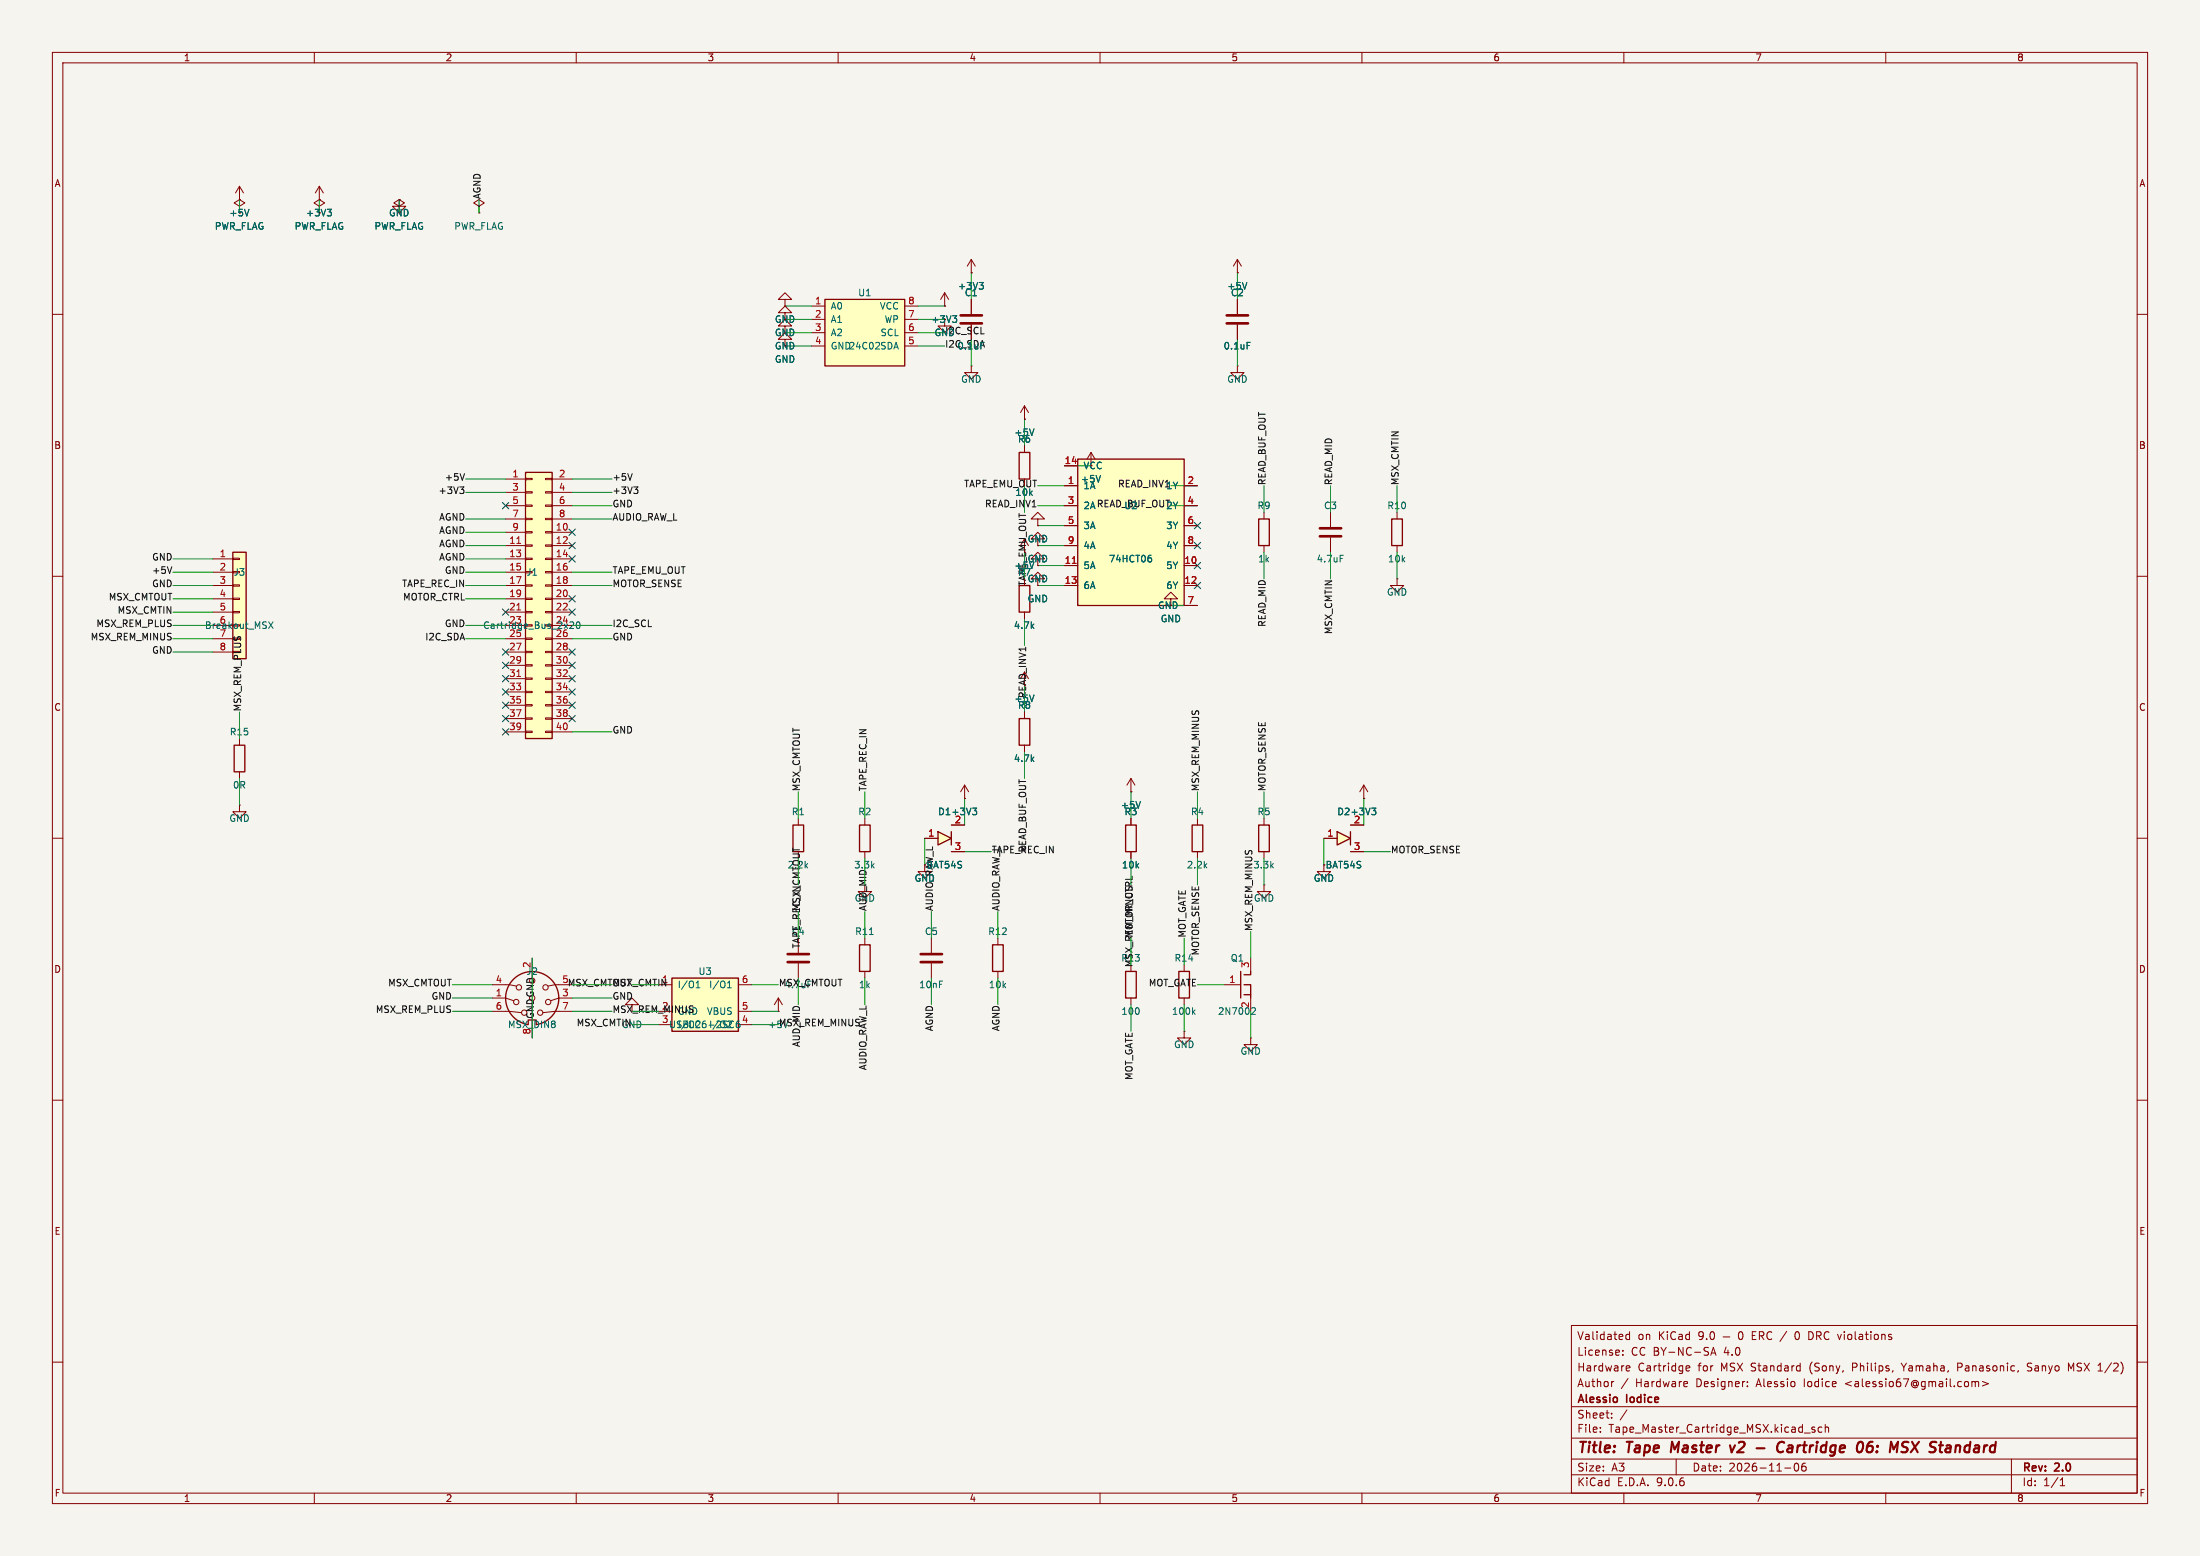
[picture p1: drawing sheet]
<svg xmlns="http://www.w3.org/2000/svg" width="420mm" height="297mm" viewBox="0 0 420 297" stroke-linecap="round" stroke-linejoin="round" font-family="sans-serif">
<path d="M0 0h420v297h-420z" fill="#f5f4ef" stroke="#f5f4ef" stroke-width=".19"/>
<g fill="none" stroke="#840000" stroke-width=".19">
<path d="M10 10h400v277h-400zM12 12h396v273h-396zM60 10v2M110 10v2M160 10v2M210 10v2M260 10v2M310 10v2M360 10v2M10 60h2M408 60h2M198.1 99.1h1.3l-1.3-1.3-1.3 1.3h1.3v1.2"/>
<path d="M10 110h2M198.1 100.3h.1M408 110h2M10 160h2M215.9 156.2v1.3M228.6 156.2v1.3M408 160h2M215.9 162.6v1.2M228.6 162.6v1.2M120.6 191.8h1.3l-1.3-1.3-1.2 1.3h1.2v1.2M10 210h2M408 210h2"/>
<path d="M300 253h108v32h-108zM309.8 258.5v.2M309.8 257.8v.1M311.1 254.8l-.4-.1-.3 .3 .1 .6h.6M311.1 254.2v1.5M326.6 258.7l.5-1.5 .5 1.5M326.7 258.3h.7M328.9 255.2h1.3M332 254.3l.2-.1a.8 .8 0 0 1 .6 .7 .8 .8 0 0 1-.6 .8l-.2-.2-.1-.4zM343 254.2a.94 .94 0 0 0 0 1.5M345.3 254.2l.6 .1M345.9 255.6l-.6 .1"/>
<path d="M10 260h2M300 278.5h108M300 274.5h108M300 268.5h108M305.5 273.2v.2M305.5 272.5v.1M307.7 270.5v.2M307.7 269.8v.1M308.1 263.7l-.3 .1M310.6 269.1l-1.3 1.9M310.7 260.7l.4 .1 .1 .2-.8 .2M310.8 263.1l-1.3 1.9"/>
<path d="M311.1 261.6l-.4 .1M320 278.5v3M321.9 261.5l.2 .2 .4-.1M321.9 260.9l.2-.2h.3l.2 .2v.1l-.7 .2M321.9 263.7l.3 .3-.8 .2M322.1 264.6l-.2 .1M333.6 264.5v.2M333.6 263.8v.1M342.7 279.4a.81 .81 0 0 0 .3 1.4l.2-.2 .2-.4-.2-.8M343.5 260.7l.2 .1M343.7 260.2v1.5M343.7 261.6l-.2 .1"/>
<path d="M344.2 279.4a1.17 1.17 0 0 0-.1 1.3h.6l.1-.6-.3-.2h-.4l-.2 .2M344.4 273.5h1.2M346.4 272.5l-.3-.1-.2 .2v.2l.5 .2v.3h-.5M347.8 272.5l-.4-.1-.3 .3 .1 .6h.6M348.4 272.5l.3-.1 .3 .1 .1 .9M348.4 271.9v1.5M362.9 260.2l.5 .8M373.7 261h.6M374.3 260.2h-.6v1.5M376.4 263.8l.5-.1 .2 .2M376.4 263.7v1M377.1 263.9l.2-.2 .4 .1v.9"/>
<path d="M377.1 263.9v.8M378.4 263.7l1.2 .4-1.2 .4M384 278.5v6.5M387 261.6l.6 .1M387.7 260.2h-.4l-.3 .3 .2 .3 .4 .2M395.9 260.2l-.5 1.1-.5-1.1v1.5M408 260h2M60 285v2M110 285v2M160 285v2M210 285v2M260 285v2"/>
<path d="M300 281.5h108M310 285v2M340.7 280.2h1.2M360 285v2M393.3 283.6h.9M393.3 282.5l.4-.4v1.5"/>
</g>
<path d="M319.2 275.2l-.2 2M330.3 275.9l.3 1.3 .6-1.3M335.3 276.4h1.6M340.6 275.4a.88 .88 0 0 0-1 0 .88 .88 0 0 0-.3 .9 .69 .69 0 0 0 .3 .8 .69 .69 0 0 0 .8-.1M342 275.9l-.6 .1M342 276.4h-.5a.4 .4 0 0 0-.3 .4 .4 .4 0 0 0 .2 .4h.5M357.5 275.2a.91 .91 0 0 0-1.1 .9l-.1 .7 .2 .3a.66 .66 0 0 0 1-.3v-.5l-.1-.2a.66 .66 0 0 0-1 .2M363.5 276.2l.5 .1a.51 .51 0 0 1 .1 .6 .51 .51 0 0 1-.4 .3h-.5M363.6 275.2l.7 .1M366.3 275.2l-1.5 2M373.4 275.9l-.2 1.3" fill="none" stroke="#840000" stroke-width=".4"/>
<path d="M214.9 157.5h2v5.1h-2zM227.6 157.5h2v5.1h-2z" fill="none" stroke="#840000" stroke-width=".25"/>
<path d="M205.7 87.6h20.4v28h-20.4z" fill="#ffffc2"/>
<path d="M205.7 87.6h20.4v28h-20.4zM194.6 137.2h2v5h-2zM164.1 157.5h2v5.1h-2zM240.3 157.5h2v5.1h-2zM100.8 195.6a5.1 5.1 0 0 1-3.5-7.8 5.1 5.1 0 0 1 8.6 0 5.1 5.1 0 0 1-3.5 7.8M189.5 180.3h2v5.1h-2zM225 185.4h2.1v5.1h-2.1z" fill="none" stroke="#840000" stroke-width=".25"/>
<g fill="none" stroke="#840000" stroke-width=".19">
<path d="M45.7 39.4l1-.7-1-.6-1 .6 1 .7v1.2M45.7 38.1h.1M45.7 35.6l-.7 1.2M45.7 35.6l.8 1.2M45.7 35.6v2.5M61 38.1h.1M61 39.4l1-.7-1-.6-1.1 .6 1.1 .7v1.2M61 35.6l-.8 1.2M61 35.6l.7 1.2M61 35.6v2.5M76.2 38.1v1.3h1.3l-1.3 1.2-1.3-1.2h1.3l1-.7-1-.6-1 .6 1 .7v1.2M76.2 38.1h.1"/>
<path d="M91.4 39.4l1.1-.7-1.1-.6-1 .6 1 .7v1.2M91.4 40.6h.1M203.2 88.9h2.5M203.2 92.7h2.5M203.2 96.5h2.5M226.1 92.7h2.5M226.1 96.5h2.5M198.1 106.7h1.3l-1.3-1.3-1.3 1.3h1.3v1.3M203.2 100.3h2.5M203.2 104.1h2.5M203.2 108h2.5M203.2 111.8h2.5"/>
<path d="M226.1 100.3h2.5M226.1 104.1h2.5M226.1 108h2.5M226.1 111.8h2.5M226.1 115.6h2.5M195.6 135.9v1.3M165.1 156.2v1.3M195.6 142.2v1.3M241.3 156.2v1.3M165.1 162.6v1.2M190.5 179.1v1.2M241.3 168.9v1.3h1.3l-1.3 1.3-1.3-1.3h1.3"/>
<path d="M241.3 168.9h.1M241.3 162.6v1.2M94 188h3.3l1.3 .2M94 193h3.3l2.3 .3M94 190.5h2.5l1.5 .5M101.6 182.9v2.5M101.6 191v7.1M109.2 188h-3.3l-1.3 .2M109.2 193h-3.3l-2.3 .3M109.2 190.5h-2.5l-1.5 .5M190.5 185.4v1.3M226.1 184.2v1.2"/>
<path d="M226.1 190.5v1.3M238.8 198.1v1.3h1.2l-1.2 1.3-1.3-1.3h1.3M238.8 198.1h.1"/>
<circle cx="98.6" cy="191.3" r=".51"/>
<circle cx="99.1" cy="188.5" r=".51"/>
<circle cx="100.1" cy="193.3" r=".51"/>
<circle cx="103.1" cy="193.3" r=".51"/>
<circle cx="104.1" cy="188.5" r=".51"/>
<circle cx="104.6" cy="191.3" r=".51"/>
</g>
<path d="M204.7 107.5h.7" fill="none" stroke="#a90000" stroke-width=".19"/>
<path d="M47.5 39.9l-.4 1.3M62.5 39.9h.8l-.5 .5M63 40.4l.3 .3v.3l-.3 .2M219.5 106h.2M219.6 106.5l.3 .2v.3l-.3 .3M227.8 193.1l.3 .5M228.1 192.8l-.4 .5" fill="none" stroke="#006464" stroke-width=".19"/>
<path d="M128.3 186.7h12.7v10.2h-12.7z" fill="#ffffc2"/>
<path d="M194.6 86.4h2v5h-2zM128.3 186.7h12.7v10.2h-12.7zM214.9 185.4h2v5.1h-2z" fill="none" stroke="#840000" stroke-width=".25"/>
<g fill="none" stroke="#840000" stroke-width=".19">
<path d="M149.9 57.2h1.2l-1.2-1.3-1.3 1.3h1.3v1.2M149.9 58.4h.1M149.9 59.7h1.2l-1.2-1.3-1.3 1.3h1.3v1.3M180.3 58.4h.1M180.3 55.9l-.7 1.3M180.3 55.9l.8 1.3M180.3 55.9v2.5M185.4 52.1h.1M185.4 49.5v2.6M185.4 57.2v2.7M185.4 49.5l-.7 1.3M185.4 49.5l.8 1.3"/>
<path d="M149.9 62.2h1.2l-1.2-1.2-1.3 1.2h1.3v1.3M149.9 64.8h1.2l-1.2-1.3-1.3 1.3h1.3v1.2M185.4 62v2.8M195.6 77.5l-.8 1.2M195.6 77.5l.7 1.2M195.6 77.5v2.5M195.6 80h.1M195.6 85.1v1.3M198.1 102.9h1.3l-1.3-1.3-1.3 1.3h1.3v1.2M125.7 188h2.6M125.7 195.6h2.6M141 188h2.5"/>
<path d="M141 195.6h2.5M141 193h2.5M215.9 184.2v1.2M215.9 190.5v1.3"/>
</g>
<path d="M186.9 53.9h.8l-.4 .5M187.5 54.4l.2 .2v.3l-.2 .3M181.9 60.3h.7l-.4 .5M182.4 60.8l.2 .2v.3l-.2 .2M197.4 81.9l-.4 1.2M197.4 107.3l-.4 1.2M132.9 188.5h.7M132.9 187.6l.4-.3v1.2M138.9 188.5h.7M138.9 187.6l.3-.3v1.2M141 195.4h-.2l-.3 .2M141.2 194.9l-.4 .1a.86 .86 0 0 0 0 1.2l.4-.1 .1-.2" fill="none" stroke="#006464" stroke-width=".19"/>
<path d="M183.4 60.2h4.1M183.4 61.7h4.1" fill="none" stroke="#840000" stroke-width=".51"/>
<path d="M44.4 105.4h2.6v20.3h-2.6z" fill="#ffffc2"/>
<path d="M44.4 105.4h2.6v20.3h-2.6zM194.6 111.8h2v5h-2z" fill="none" stroke="#840000" stroke-width=".25"/>
<g fill="none" stroke="#840000" stroke-width=".19">
<path d="M180.3 61v1.2h1.3l-1.3 1.3-1.2-1.3h1.2M185.4 69.9v1.2h1.3l-1.3 1.3-1.3-1.3h1.3M185.4 69.9h.1M40.6 106.7h3.8M40.6 109.2h3.8M40.6 111.8h3.8M40.6 114.3h3.8M40.6 116.8h3.8M40.6 119.4h3.8M44.4 106.6h1.3v.2h-1.3zM44.4 111.6h1.3v.3h-1.3zM44.4 114.2h1.3v.2h-1.3z"/>
<path d="M44.4 116.7h1.3v.3h-1.3zM195.6 116.8v1.3M223.5 114.3h1.3l-1.3-1.3-1.3 1.3h1.3v1.3M40.6 121.9h3.8M40.6 124.5h3.8"/>
</g>
<path d="M51.3 118.7l.8 1.3M52.1 118.7l-.8 1.3M197.4 132.7l-.4 1.2" fill="none" stroke="#006464" stroke-width=".19"/>
<path d="M100.3 90.2h5.1v50.8h-5.1z" fill="#ffffc2"/>
<path d="M100.3 90.2h5.1v50.8h-5.1z" fill="none" stroke="#840000" stroke-width=".25"/>
<g fill="none" stroke="#840000" stroke-width=".19">
<path d="M96.5 91.4h3.8M96.5 94h3.8M96.5 96.5h3.8M96.5 99.1h3.8M100.3 91.3h1.3v.3h-1.3zM100.3 93.9h1.3v.2h-1.3zM100.3 96.4h1.3v.2h-1.3zM100.3 98.9h1.3v.3h-1.3zM104.1 91.3h1.3v.3h-1.3zM104.1 93.9h1.3v.2h-1.3zM104.1 96.4h1.3v.2h-1.3zM104.1 98.9h1.3v.3h-1.3z"/>
<path d="M105.4 91.4h3.8M105.4 94h3.8M105.4 96.5h3.8M105.4 99.1h3.8M96.5 101.6h3.8M96.5 104.1h3.8M96.5 106.7h3.8M96.5 109.2h3.8M96.5 111.8h3.8M96.5 114.3h3.8M96.5 116.8h3.8M96.5 119.4h3.8"/>
<path d="M100.3 101.5h1.3v.2h-1.3zM100.3 104h1.3v.3h-1.3zM100.3 106.6h1.3v.2h-1.3zM100.3 111.6h1.3v.3h-1.3zM100.3 114.2h1.3v.2h-1.3zM100.3 116.7h1.3v.3h-1.3zM104.1 101.5h1.3v.2h-1.3zM104.1 104h1.3v.3h-1.3zM104.1 106.6h1.3v.2h-1.3zM104.1 109.1h1.3v.2h-1.3zM104.1 111.6h1.3v.3h-1.3zM104.1 114.2h1.3v.2h-1.3z"/>
<path d="M104.1 116.7h1.3v.3h-1.3zM105.4 101.6h3.8M105.4 104.1h3.8M105.4 106.7h3.8M105.4 109.2h3.8M105.4 111.8h3.8M105.4 114.3h3.8M105.4 116.8h3.8M105.4 119.4h3.8M198.1 110.5h1.3l-1.3-1.3-1.3 1.3h1.3v1.3M96.5 121.9h3.8M96.5 124.5h3.8"/>
<path d="M96.5 127h3.8M96.5 129.5h3.8M96.5 132.1h3.8M96.5 134.6h3.8M96.5 137.2h3.8M96.5 139.7h3.8M100.3 121.8h1.3v.2h-1.3zM100.3 124.3h1.3v.3h-1.3zM100.3 126.9h1.3v.2h-1.3zM100.3 129.4h1.3v.3h-1.3zM100.3 132h1.3v.2h-1.3zM100.3 134.5h1.3v.2h-1.3z"/>
<path d="M100.3 137h1.3v.3h-1.3zM100.3 139.6h1.3v.2h-1.3zM104.1 121.8h1.3v.2h-1.3zM104.1 124.3h1.3v.3h-1.3zM104.1 126.9h1.3v.2h-1.3zM104.1 129.4h1.3v.3h-1.3zM104.1 132h1.3v.2h-1.3zM104.1 134.5h1.3v.2h-1.3zM104.1 137h1.3v.3h-1.3zM104.1 139.6h1.3v.2h-1.3zM105.4 121.9h3.8M105.4 124.5h3.8"/>
<path d="M105.4 127h3.8M105.4 129.5h3.8M105.4 132.1h3.8M105.4 134.6h3.8M105.4 137.2h3.8M105.4 139.7h3.8"/>
</g>
<path d="M98.7 103.7h.7M98.7 116.4h.7M98.7 129.1h.7" fill="none" stroke="#a90000" stroke-width=".19"/>
<path d="M108.8 118.8l.5-.1 .2 .4-.8 .9h.8M110.2 118.8l.1-.1a.68 .68 0 0 1 .4 .6 .68 .68 0 0 1-.4 .7 .84 .84 0 0 1-.1-1.2z" fill="none" stroke="#006464" stroke-width=".19"/>
<path d="M157.5 57.2h15.2v12.7h-15.2z" fill="#ffffc2"/>
<path d="M157.5 57.2h15.2v12.7h-15.2z" fill="none" stroke="#840000" stroke-width=".25"/>
<path d="M154.9 58.4h2.6M172.7 58.4h2.6M154.9 61h2.6M154.9 63.5h2.6M154.9 66h2.6M172.7 61h2.6M172.7 63.5h2.6M172.7 66h2.6" fill="none" stroke="#840000" stroke-width=".19"/>
<path d="M179.1 158.8l2.5 1.2-2.5 1.3z" fill="#ffffc2"/>
<path d="M240.3 99.1h2v5h-2zM265.7 99.1h2v5h-2zM44.7 142.2h2v5.1h-2zM151.4 157.5h2v5.1h-2zM179.1 158.8l2.5 1.2-2.5 1.3zM181.6 158.8v2.5M164.1 180.3h2v5.1h-2zM236.9 185.4v5.1M237.5 188h1.3v1.9M237.5 189.9h1.3v.6M238.8 185.4v.7h-1.3" fill="none" stroke="#840000" stroke-width=".25"/>
<g fill="none" stroke="#840000" stroke-width=".19">
<path d="M236.2 52.1h.1M236.2 49.5l-.7 1.3M236.2 49.5l.8 1.3M236.2 49.5v2.6M236.2 69.9v1.2h1.3l-1.3 1.3-1.3-1.3h1.3M236.2 69.9h.1M241.3 97.8v1.3M254 97.8v2.8M266.7 97.8v1.3M241.3 104.1v1.3M254 102.6v2.8M266.7 110.5v1.3h1.3l-1.3 1.2-1.3-1.2h1.3"/>
<path d="M266.7 110.5h.1M266.7 104.1v1.3M45.7 153.7v1.2h1.3l-1.3 1.3-1.3-1.3h1.3M45.7 153.7h.1M45.7 141v1.2M45.7 147.3v1.3M152.4 156.2v1.3M181.6 157.5h2.5M184.1 152.4h.1M184.1 149.9l-.7 1.2M184.1 149.9l.8 1.2M184.1 149.9v2.5"/>
<path d="M152.4 179.1v2.8M165.1 179.1v1.2M176.5 165.1v1.3h1.3l-1.3 1.2-1.2-1.2h1.2M176.5 160h2.6M177.8 179.1v2.8M181.6 162.6h2.5M148.6 193h.1M148.6 190.5l-.8 1.3M148.6 190.5l.8 1.3M148.6 190.5v2.5M152.4 183.9v2.8M165.1 185.4v1.3"/>
<path d="M177.8 183.9v2.8M233.7 188h3.2M238.8 182.9v2.5M238.8 190.5v2.5"/>
</g>
<path d="M238 53.9l-.4 1.3M255.8 106h.6M185.7 154.2h.7l-.4 .5M186.2 154.7l.2 .3v.3l-.2 .2M166 178.4h.7M239.1 192.3l.4 .1 .2 .3-.8 .9h.8" fill="none" stroke="#006464" stroke-width=".19"/>
<path d="M252 100.8h4M252 102.4h4M150.4 182.1h4M150.4 183.6h4M175.8 182.1h4M175.8 183.6h4" fill="none" stroke="#840000" stroke-width=".51"/>
<path d="M255.3 158.8l2.5 1.2-2.5 1.3z" fill="#ffffc2"/>
<path d="M255.3 158.8l2.5 1.2-2.5 1.3zM257.8 158.8v2.5" fill="none" stroke="#840000" stroke-width=".25"/>
<g fill="none" stroke="#840000" stroke-width=".19">
<path d="M45.7 38.1h.1M61 38.1h.1M76.2 38.1h.1M149.9 58.4h.1M180.3 58.4h.1M185.4 52.1h.1M185.4 57.2v2.7M236.2 52.1h.1M236.2 57.2v2.7M185.4 62v2.8M236.2 62v2.8M195.6 80h.1"/>
<path d="M195.6 85.1v1.3M203.2 88.9h2.5M203.2 92.7h2.5M203.2 96.5h2.5M208.3 86.4l-.8 1.2M208.3 86.4l.7 1.2M208.3 86.4v2.5M226.1 92.7h2.5M226.1 96.5h2.5M195.6 116.8v1.3M198.1 100.3h.1M203.2 100.3h2.5"/>
<path d="M203.2 104.1h2.5M203.2 108h2.5M203.2 111.8h2.5M226.1 100.3h2.5M226.1 104.1h2.5M226.1 108h2.5M226.1 111.8h2.5M226.1 115.6h2.5M195.6 135.9v1.3M181.6 157.5h2.5M184.1 152.4h.1M195.6 142.2v1.3"/>
<path d="M215.9 151.1h.1M215.9 148.6l-.8 1.3M215.9 148.6l.8 1.3M215.9 148.6v2.5M215.9 156.2v1.3M257.8 157.5h2.5M260.3 152.4h.1M260.3 149.9l-.7 1.2M260.3 149.9l.8 1.2M260.3 149.9v2.5M176.5 160h2.6M181.6 162.6h2.5"/>
<path d="M215.9 162.6v1.2M252.7 165.1v1.3h1.3l-1.3 1.2-1.2-1.2h1.2M252.7 160h2.6M257.8 162.6h2.5M226.1 196.9v1.2h1.2l-1.2 1.3-1.3-1.3h1.3M226.1 196.9h.1"/>
</g>
<path d="M234.2 60.2h4.1M234.2 61.7h4.1" fill="none" stroke="#840000" stroke-width=".51"/>
<g fill="none" stroke="#006464" stroke-width=".19">
<path d="M47.5 39.9l-.4 1.3M62.5 39.9h.8l-.5 .5M63 40.4l.3 .3v.3l-.3 .2M186.9 53.9h.8l-.4 .5M187.5 54.4l.2 .2v.3l-.2 .3M238 53.9l-.4 1.3M181.9 60.3h.7l-.4 .5M182.4 60.8l.2 .2v.3l-.2 .2M238.1 65.3h.6M197.4 81.9l-.4 1.2M210.1 90.7l-.4 1.3M197.4 107.3l-.4 1.2"/>
<path d="M219.5 106h.2M219.6 106.5l.3 .2v.3l-.3 .3M197.4 132.7l-.4 1.2M185.7 154.2h.7l-.4 .5M186.2 154.7l.2 .3v.3l-.2 .2M217.7 153l-.4 1.2M261.9 154.2h.7l-.4 .5M262.4 154.7l.2 .3v.3l-.2 .2"/>
</g>
<path d="M87.8 92.9h.8l-.5 .5M88.3 93.4l.3 .3v.3l-.3 .2M88.7 90.4l-.4 1.3M120.7 90.4l-.4 1.3M121 92.9h.8l-.4 .5M121.5 93.4l.3 .3v.3l-.3 .2M32.8 108.2l-.4 1.3M216.3 179.8v.9M214.9 180.9l1.2 .9M216.1 180.9l-1.2 .9" fill="none" stroke="#0f0f0f" stroke-width=".19"/>
<g fill="none" stroke="#009600" stroke-width=".19">
<path d="M45.7 38.1v2.5M61 38.1v2.5M76.2 38.1v2.5M91.4 38.1v2.5M149.9 58.4h5M175.3 58.4h5M185.4 52.1v5.1M236.2 52.1v5.1M149.9 66h5M149.9 63.5h5M149.9 61h5M175.3 66h5"/>
<path d="M175.3 63.5h5M175.3 61h5M185.4 64.8v5.1M236.2 64.8v5.1M88.9 91.4h7.6M88.9 94h7.6M88.9 99.1h7.6M109.2 96.5h7.6M109.2 91.4h7.6M109.2 94h7.6M109.2 99.1h7.6M195.6 80v5.1"/>
<path d="M195.6 92.7v5.1M198.1 96.5h5.1M198.1 92.7h5.1M203.2 88.9h5.1M223.5 96.5h5.1M223.5 92.7h5.1M241.3 92.7v5.1M254 92.7v5.1M266.7 92.7v5.1M33 119.4h7.6M33 114.3h7.6M33 111.8h7.6"/>
<path d="M33 106.7h7.6M33 109.2h7.6M33 116.8h7.6M88.9 119.4h7.6M88.9 104.1h7.6M88.9 114.3h7.6M88.9 111.8h7.6M88.9 106.7h7.6M88.9 109.2h7.6M88.9 101.6h7.6M109.2 119.4h7.6M109.2 111.8h7.6"/>
<path d="M109.2 109.2h7.6M195.6 105.4v5.1M195.6 118.1v5.1M198.1 100.3h5.1M198.1 104.1h5.1M198.1 111.8h5.1M198.1 108h5.1M223.5 115.6h5.1M241.3 105.4v5.1M254 105.4v5.1M266.7 105.4v5.1M33 121.9h7.6"/>
<path d="M33 124.5h7.6M45.7 135.9v5.1M88.9 121.9h7.6M109.2 121.9h7.6M109.2 139.7h7.6M195.6 130.8v5.1M45.7 148.6v5.1M152.4 151.1v5.1M165.1 151.1v5.1M184.1 152.4v5.1M195.6 143.5v5.1M215.9 151.1v5.1"/>
<path d="M228.6 151.1v5.1M241.3 151.1v5.1M260.3 152.4v5.1M152.4 163.8v5.1M152.4 174v5.1M165.1 163.8v5.1M165.1 174v5.1M176.5 160v5.1M177.8 174v5.1M184.1 162.6h5.1M190.5 174v5.1M215.9 163.8v5.1"/>
<path d="M215.9 179.1v5.1M226.1 179.1v5.1M228.6 163.8v5.1M238.8 177.8v5.1M241.3 163.8v5.1M252.7 160v5.1M260.3 162.6h5.1M86.4 190.5h7.6M86.4 188h7.6M86.4 193h7.6M101.6 182.9v15.2M109.2 190.5h7.6"/>
<path d="M109.2 188h7.6M109.2 193h7.6M120.6 188h5.1M120.6 193h5.1M120.6 195.6h5.1M143.5 188h5.1M143.5 193h5.1M143.5 195.6h5.1M152.4 186.7v5.1M165.1 186.7v5.1M177.8 186.7v5.1M190.5 186.7v5.1"/>
<path d="M215.9 191.8v5.1M226.1 191.8v5.1M228.6 188h5.1M238.8 193v5.1"/>
</g>
<g fill="none" stroke="#000084" stroke-width=".19">
<path d="M95.9 95.9l1.2 1.2M97.1 95.9l-1.2 1.2M228 99.7l1.2 1.2M229.2 99.7l-1.2 1.2M95.9 116.2l1.2 1.2M97.1 116.2l-1.2 1.2M108.6 116.2l1.2 1.2M108.6 113.7l1.2 1.2M108.6 101l1.2 1.2M108.6 106.1l1.2 1.2M108.6 103.5l1.2 1.2M109.8 103.5l-1.2 1.2"/>
<path d="M109.8 116.2l-1.2 1.2M109.8 113.7l-1.2 1.2M109.8 101l-1.2 1.2M109.8 106.1l-1.2 1.2M228 103.5l1.2 1.2M228 107.3l1.2 1.3M228 111.2l1.2 1.2M229.2 103.5l-1.2 1.2M229.2 107.3l-1.2 1.3M229.2 111.2l-1.2 1.2M95.9 123.9l1.2 1.2M95.9 131.5l1.2 1.2"/>
<path d="M95.9 139.1l1.2 1.2M95.9 128.9l1.2 1.2M95.9 136.6l1.2 1.2M95.9 134l1.2 1.2M95.9 126.4l1.2 1.2M97.1 123.9l-1.2 1.2M97.1 139.1l-1.2 1.2M97.1 131.5l-1.2 1.2M97.1 136.6l-1.2 1.2M97.1 128.9l-1.2 1.2M97.1 126.4l-1.2 1.2M97.1 134l-1.2 1.2"/>
<path d="M108.6 128.9l1.2 1.2M108.6 136.6l1.2 1.2M108.6 126.4l1.2 1.2M108.6 123.9l1.2 1.2M108.6 134l1.2 1.2M108.6 131.5l1.2 1.2M109.8 128.9l-1.2 1.2M109.8 126.4l-1.2 1.2M109.8 123.9l-1.2 1.2M109.8 136.6l-1.2 1.2M109.8 134l-1.2 1.2M109.8 131.5l-1.2 1.2"/>
</g>
<path d="M204.7 107.5h.7" fill="none" stroke="#a90000" stroke-width=".19"/>
<g font-size="2.8" fill="#840000">
<text x="301" y="277.9">Title:</text>
<text x="310.6" y="277.9">Tape</text>
<text x="319.8" y="277.9">Master</text>
<text x="332" y="277.9">v2</text>
<text x="342.5" y="277.9">Cartridge</text>
<text x="358.6" y="277.9">06:</text>
<text x="365.6" y="277.9">MSX</text>
<text x="374.1" y="277.9">Standard</text>
</g>
<g font-size="2.1" fill="#840000">
<text x="301" y="256">Validated</text>
<text x="312.6" y="256">on</text>
<text x="316.7" y="256">KiCad</text>
<text x="324.4" y="256">9.0</text>
<text x="335" y="256">ERC /</text>
<text x="343.5" y="256">0</text>
<text x="346.3" y="256">DRC violations</text>
<text x="301" y="262">Hardware</text>
<text x="301" y="259">License:</text>
<text x="311.4" y="259">CC BY-NC-SA</text>
<text x="312.6" y="262">Cartridge</text>
<text x="324.2" y="262">for</text>
<text x="328.7" y="262">MSX Standard</text>
<text x="329.2" y="259">4.0</text>
<text x="345.8" y="262">(Sony,</text>
<text x="354.1" y="262">Philips,</text>
<text x="363.8" y="262">Yamaha,</text>
<text x="374.5" y="262">Panasonic,</text>
<text x="388" y="262">Sanyo</text>
<text x="396" y="262">MSX 1/2)</text>
<text x="301" y="268.2">Alessio</text>
<text x="301" y="265">Author</text>
<text x="310.6" y="268.2">Iodice</text>
<text x="312.3" y="265">Hardware</text>
<text x="324" y="265">Designer:</text>
<text x="335.6" y="265">Alessio</text>
<text x="344.8" y="265">Iodice</text>
<text x="352.8" y="265">&lt;alessio67@gmail.com&gt;</text>
<text x="301" y="273.7">File:</text>
<text x="301" y="271">Sheet:</text>
<text x="307.1" y="273.7">Tape_Master_Cartridge_MSX.kicad_sch</text>
<text x="301" y="281.1">Size:</text>
<text x="307.6" y="281.1">A3</text>
<text x="323" y="281.1">Date:</text>
<text x="330" y="281.1">2026-11-06</text>
<text x="386" y="281.3">Rev:</text>
<text x="392.4" y="281.3">2.0</text>
<text x="301" y="283.9">KiCad</text>
<text x="308.7" y="283.9">E.D.A.</text>
<text x="316.3" y="283.9">9.0.6</text>
<text x="386" y="283.9">Id:</text>
<text x="390.1" y="283.9">1/1</text>
</g>
<g font-size="1.8" fill="#840000">
<text x="35" y="11.9">1</text>
<text x="85" y="11.9">2</text>
<text x="135" y="11.9">3</text>
<text x="185" y="11.9">4</text>
<text x="235" y="11.9">5</text>
<text x="285" y="11.9">6</text>
<text x="335" y="11.9">7</text>
<text x="385" y="11.9">8</text>
<text x="10.3" y="35.9">A</text>
<text x="408.3" y="35.9">A</text>
<text x="58.3" y="41.5">+3V3</text>
<text x="147.8" y="61.8">GND</text>
<text x="177.7" y="61.8">+3V3</text>
<text x="147.8" y="66.9">GND</text>
<text x="10.3" y="85.9">B</text>
<text x="206.8" y="89.8">VCC</text>
<text x="408.2" y="85.9">B</text>
<text x="183.9" y="93.2">TAPE_EMU_OUT</text>
<text x="196.1" y="103.7">GND</text>
<text x="196.1" y="107.5">GND</text>
<text x="196.1" y="111.4">GND</text>
<text x="196.1" y="112" transform="rotate(-90 196.1 112)">TAPE_EMU_OUT</text>
<text x="221" y="116.4">GND</text>
<text x="10.3" y="135.9">C</text>
<text x="196.1" y="133.4" transform="rotate(-90 196.1 133.4)">READ_INV1</text>
<text x="408.2" y="135.9">C</text>
<text x="176.8" y="166">BAT54S</text>
<text x="253" y="166">BAT54S</text>
<text x="10.3" y="185.9">D</text>
<text x="408.2" y="185.9">D</text>
<text x="10.3" y="235.9">E</text>
<text x="408.3" y="235.9">E</text>
<text x="10.3" y="285.9">F</text>
<text x="35" y="286.9">1</text>
<text x="85" y="286.9">2</text>
<text x="135" y="286.9">3</text>
<text x="185" y="286.9">4</text>
<text x="235" y="286.9">5</text>
<text x="285" y="286.9">6</text>
<text x="335" y="286.9">7</text>
<text x="385" y="286.9">8</text>
<text x="408.3" y="285.9">F</text>
</g>
<g font-size="1.8" fill="#006464">
<text x="43.7" y="41.5">+5V</text>
<text x="74.2" y="41.5">GND</text>
<text x="40.9" y="44">PWR_FLAG</text>
<text x="56.1" y="44">PWR_FLAG</text>
<text x="71.4" y="44">PWR_FLAG</text>
<text x="86.6" y="44">PWR_FLAG</text>
<text x="158.5" y="59.3">A0</text>
<text x="163.7" y="56.7">U1</text>
<text x="167.9" y="59.3">VCC</text>
<text x="182.8" y="55.5">+3V3</text>
<text x="184.1" y="56.7">C1</text>
<text x="234.2" y="55.5">+5V</text>
<text x="234.9" y="56.7">C2</text>
<text x="147.8" y="64.4">GND</text>
<text x="158.5" y="61.8">A1</text>
<text x="158.5" y="64.4">A2</text>
<text x="168" y="64.4">SCL</text>
<text x="168.8" y="61.8">WP</text>
<text x="178.3" y="64.4">GND</text>
<text x="147.8" y="69.4">GND</text>
<text x="158.5" y="66.9">GND24C02 SDA</text>
<text x="180.3" y="66.6">I2C_SDA</text>
<text x="182.7" y="66.9">0.1uF</text>
<text x="233.5" y="66.9">0.1uF</text>
<text x="183.4" y="73.3">GND</text>
<text x="234.2" y="73.3">GND</text>
<text x="193.5" y="83.4">+5V</text>
<text x="194.2" y="84.7">R6</text>
<text x="193.8" y="94.8">10k</text>
<text x="206.2" y="92.3">+5V</text>
<text x="206.8" y="93.6">1A</text>
<text x="222.5" y="93.6">1Y</text>
<text x="206.8" y="101.2">3A</text>
<text x="206.8" y="97.4">2A</text>
<text x="214.5" y="97.4">U2</text>
<text x="222.5" y="97.4">2Y</text>
<text x="222.5" y="101.2">3Y</text>
<text x="240" y="97.4">R9</text>
<text x="252.7" y="97.4">C3</text>
<text x="264.8" y="97.4">R10</text>
<text x="206.8" y="105">4A</text>
<text x="211.6" y="107.5">74HCT06</text>
<text x="222.5" y="105">4Y</text>
<text x="240.1" y="107.5">1k</text>
<text x="251.3" y="107.5">4.7uF</text>
<text x="264.9" y="107.5">10k</text>
<text x="44.5" y="110.1">J3</text>
<text x="100.4" y="110.1">J1</text>
<text x="193.5" y="108.8">+5V</text>
<text x="194.2" y="110.1">R7</text>
<text x="206.8" y="108.8">5A</text>
<text x="206.8" y="112.6">6A</text>
<text x="222.5" y="108.8">5Y</text>
<text x="222.5" y="112.6">6Y</text>
<text x="264.7" y="113.9">GND</text>
<text x="41.8" y="119.1">6</text>
<text x="97.1" y="119.1">23</text>
<text x="106" y="119.1">24</text>
<text x="196.1" y="115.2">GND</text>
<text x="221.5" y="119">GND</text>
<text x="39" y="120.2">Breakout_MSX</text>
<text x="41.8" y="121.7">7</text>
<text x="92.1" y="120.2">Cartridge_Bus_2x20</text>
<text x="97.1" y="121.7">25</text>
<text x="106" y="121.7">26</text>
<text x="193.5" y="120.2">4.7k</text>
<text x="193.5" y="134.2">+5V</text>
<text x="194.2" y="135.5">R8</text>
<text x="43.8" y="140.6">R15</text>
<text x="193.5" y="145.6">4.7k</text>
<text x="44.4" y="150.7">0R</text>
<text x="151.1" y="155.8">R1</text>
<text x="163.8" y="155.8">R2</text>
<text x="179" y="155.8">D1+3V3</text>
<text x="213.9" y="154.5">+5V</text>
<text x="214.6" y="155.8">R3</text>
<text x="227.3" y="155.8">R4</text>
<text x="240" y="155.8">R5</text>
<text x="255.2" y="155.8">D2+3V3</text>
<text x="43.7" y="157.1">GND</text>
<text x="182.2" y="157.2">2</text>
<text x="258.4" y="157.2">2</text>
<text x="214.1" y="166">10k</text>
<text x="226.5" y="166">2.2k</text>
<text x="174.5" y="168.5">GND</text>
<text x="250.7" y="168.5">GND</text>
<text x="163.2" y="178.7">R11</text>
<text x="176.5" y="178.7">C5</text>
<text x="188.6" y="178.7">R12</text>
<text x="101.3" y="184.9" transform="rotate(-90 101.3 184.9)">2</text>
<text x="224.1" y="183.7">R14</text>
<text x="234.8" y="183.7">Q1</text>
<text x="129.3" y="188.8">I/O1</text>
<text x="133.2" y="186.3">U3</text>
<text x="135.3" y="188.8">I/O1</text>
<text x="163.9" y="188.8">1k</text>
<text x="175.4" y="188.8">10nF</text>
<text x="188.7" y="188.8">10k</text>
<text x="96.9" y="196.4">MSX_DIN8</text>
<text x="101.3" y="197.6" transform="rotate(-90 101.3 197.6)">8</text>
<text x="127.6" y="196.4">USBLC6-2SC6</text>
<text x="129.3" y="196.4">I/O2</text>
<text x="134.9" y="193.9">VBUS</text>
<text x="135.3" y="196.4">I/O2</text>
<text x="141.5" y="195.3">4</text>
<text x="146.6" y="196.4">+5V</text>
<text x="214" y="193.9">100</text>
<text x="223.6" y="193.9">100k</text>
<text x="232.4" y="193.9">2N7002</text>
<text x="238.5" y="192.5" transform="rotate(-90 238.5 192.5)">2</text>
<text x="224" y="200.3">GND</text>
<text x="236.7" y="201.5">GND</text>
</g>
<g font-size="1.8" fill="#0f0f0f">
<text x="92" y="38.1" transform="rotate(-90 92 38.1)">AGND</text>
<text x="180.3" y="64">I2C_SCL</text>
<text x="83.6" y="94.5">+3V3</text>
<text x="84.8" y="92">+5V</text>
<text x="116.8" y="92">+5V</text>
<text x="116.8" y="94.5">+3V3</text>
<text x="213.3" y="93.2">READ_INV11Y</text>
<text x="241.8" y="92.7" transform="rotate(-90 241.8 92.7)">READ_BUF_OUT</text>
<text x="254.5" y="92.7" transform="rotate(-90 254.5 92.7)">READ_MID</text>
<text x="267.2" y="92.7" transform="rotate(-90 267.2 92.7)">MSX_CMTIN</text>
<text x="83.7" y="99.6">AGND</text>
<text x="116.8" y="97">GND</text>
<text x="116.8" y="99.6">AUDIO_RAW_L</text>
<text x="187.9" y="97">READ_INV1</text>
<text x="206.8" y="97.4">2A READ_BUF_OUT</text>
<text x="28.9" y="107.2">GND</text>
<text x="83.7" y="104.7">AGND</text>
<text x="83.7" y="102.1">AGND</text>
<text x="83.7" y="107.2">AGND</text>
<text x="28.9" y="109.7">+5V</text>
<text x="28.9" y="112.3">GND</text>
<text x="76.7" y="112.3">TAPE_REC_IN</text>
<text x="84.8" y="109.7">GND</text>
<text x="116.8" y="109.7">TAPE_EMU_OUT</text>
<text x="116.8" y="112.3">MOTOR_SENSE</text>
<text x="18.3" y="119.9">MSX_REM_PLUS</text>
<text x="20.7" y="114.8">MSX_CMTOUT</text>
<text x="22.4" y="117.4">MSX_CMTIN</text>
<text x="76.8" y="114.8">MOTOR_CTRL</text>
<text x="84.8" y="119.9">GND</text>
<text x="116.8" y="119.9">I2C_SCL</text>
<text x="241.8" y="119.8" transform="rotate(-90 241.8 119.8)">READ_MID</text>
<text x="17.2" y="122.4">MSX_REM_MINUS</text>
<text x="28.9" y="125">GND</text>
<text x="81.1" y="122.4">I2C_SDA</text>
<text x="116.8" y="122.4">GND</text>
<text x="254.5" y="121.2" transform="rotate(-90 254.5 121.2)">MSX_CMTIN</text>
<text x="46.2" y="135.9" transform="rotate(-90 46.2 135.9)">MSX_REM_PLUS</text>
<text x="116.8" y="140.2">GND</text>
<text x="152.9" y="151.1" transform="rotate(-90 152.9 151.1)">MSX_CMTOUT</text>
<text x="165.6" y="151.1" transform="rotate(-90 165.6 151.1)">TAPE_REC_IN</text>
<text x="229.1" y="151.1" transform="rotate(-90 229.1 151.1)">MSX_REM_MINUS</text>
<text x="241.8" y="151.1" transform="rotate(-90 241.8 151.1)">MOTOR_SENSE</text>
<text x="150.3" y="166">2.2k</text>
<text x="163" y="166">3.3k</text>
<text x="189.2" y="163.1">TAPE_REC_IN</text>
<text x="196.1" y="162.8" transform="rotate(-90 196.1 162.8)">READ_BUF_OUT</text>
<text x="239.2" y="166">3.3k</text>
<text x="265.4" y="163.1">MOTOR_SENSE</text>
<text x="152.9" y="174" transform="rotate(-90 152.9 174)">MSX_CMTOUT</text>
<text x="163.1" y="172.3">GND</text>
<text x="165.6" y="174" transform="rotate(-90 165.6 174)">AUD_MID</text>
<text x="178.3" y="174" transform="rotate(-90 178.3 174)">AUDIO_RAW_L</text>
<text x="191" y="174" transform="rotate(-90 191 174)">AUDIO_RAW_L</text>
<text x="239.3" y="172.3">GND</text>
<text x="151.1" y="178.7">C4</text>
<text x="216.4" y="179.1" transform="rotate(-90 216.4 179.1)">MOTOR_CTRL</text>
<text x="226.6" y="179.1" transform="rotate(-90 226.6 179.1)">MOT_GATE</text>
<text x="239.3" y="177.8" transform="rotate(-90 239.3 177.8)">MSX_REM_MINUS</text>
<text x="152.9" y="181.1" transform="rotate(-90 152.9 181.1)">TAPE_REC_IN</text>
<text x="214" y="183.7">R13</text>
<text x="229.1" y="182.5" transform="rotate(-90 229.1 182.5)">MOTOR_SENSE</text>
<text x="74" y="188.5">MSX_CMTOUT</text>
<text x="82.3" y="191">GND</text>
<text x="100.4" y="186.3">J2</text>
<text x="107.2" y="187.7">5</text>
<text x="108.3" y="188.5">MSX_CMTOUT</text>
<text x="116.8" y="191">GND</text>
<text x="116.8" y="188.5">MSX_CMTIN</text>
<text x="126.3" y="187.7">1</text>
<text x="148.6" y="188.5">MSX_CMTOUT</text>
<text x="149.7" y="188.8">4.7uF</text>
<text x="219.2" y="188.5">MOT_GATE</text>
<text x="71.6" y="193.6">MSX_REM_PLUS</text>
<text x="102.1" y="194.6" transform="rotate(-90 102.1 194.6)">GNDGND</text>
<text x="110" y="196.1">MSX_CMTIN</text>
<text x="116.8" y="193.6">MSX_REM_MINUS</text>
<text x="118.6" y="196.4">GND</text>
<text x="126.3" y="192.8">2</text>
<text x="129.3" y="193.9">GND</text>
<text x="148.6" y="196.1">MSX_REM_MINUS</text>
<text x="178.3" y="196.9" transform="rotate(-90 178.3 196.9)">AGND</text>
<text x="191" y="196.9" transform="rotate(-90 191 196.9)">AGND</text>
<text x="152.9" y="200" transform="rotate(-90 152.9 200)">AUD_MID</text>
<text x="165.6" y="204.4" transform="rotate(-90 165.6 204.4)">AUDIO_RAW_L</text>
<text x="216.4" y="206.2" transform="rotate(-90 216.4 206.2)">MOT_GATE</text>
</g>
<g font-size="1.8" fill="#a90000">
<text x="155.5" y="58.2">1</text>
<text x="173.3" y="58.2">8</text>
<text x="155.5" y="60.7">2</text>
<text x="155.5" y="63.2">3</text>
<text x="155.5" y="65.8">4</text>
<text x="173.3" y="60.7">7</text>
<text x="173.3" y="63.2">6</text>
<text x="173.3" y="65.8">5</text>
<text x="203.2" y="88.6">14</text>
<text x="97.7" y="91.2">1</text>
<text x="97.7" y="93.7">3</text>
<text x="106.6" y="91.2">2</text>
<text x="106.6" y="93.7">4</text>
<text x="203.8" y="92.5">1</text>
<text x="226.6" y="92.5">2</text>
<text x="97.7" y="96.3">5</text>
<text x="97.7" y="98.8">7</text>
<text x="97.7" y="101.3">9</text>
<text x="106" y="101.3">10</text>
<text x="106.6" y="96.3">6</text>
<text x="106.6" y="98.8">8</text>
<text x="203.8" y="96.3">3</text>
<text x="203.8" y="100.1">5</text>
<text x="226.6" y="96.3">4</text>
<text x="226.6" y="100.1">6</text>
<text x="41.8" y="106.4">1</text>
<text x="97.1" y="103.9">11</text>
<text x="97.1" y="106.4">13</text>
<text x="106" y="103.9">12</text>
<text x="106" y="106.4">14</text>
<text x="203.2" y="107.7">11</text>
<text x="203.8" y="103.9">9</text>
<text x="226" y="107.7">10</text>
<text x="226.6" y="103.9">8</text>
<text x="41.8" y="109">2</text>
<text x="41.8" y="111.5">3</text>
<text x="97.1" y="109">15</text>
<text x="97.1" y="111.5">17</text>
<text x="106" y="109">16</text>
<text x="106" y="111.5">18</text>
<text x="203.2" y="111.5">13</text>
<text x="226" y="111.5">12</text>
<text x="41.8" y="114">4</text>
<text x="41.8" y="116.6">5</text>
<text x="97.1" y="114">19</text>
<text x="97.1" y="116.6">21</text>
<text x="106" y="114">20</text>
<text x="106" y="116.6">22</text>
<text x="226.6" y="115.3">7</text>
<text x="41.8" y="124.2">8</text>
<text x="97.1" y="124.2">27</text>
<text x="106" y="124.2">28</text>
<text x="97.1" y="126.7">29</text>
<text x="97.1" y="129.3">31</text>
<text x="97.1" y="131.8">33</text>
<text x="106" y="126.7">30</text>
<text x="106" y="129.3">32</text>
<text x="106" y="131.8">34</text>
<text x="97.1" y="134.4">35</text>
<text x="97.1" y="136.9">37</text>
<text x="106" y="134.4">36</text>
<text x="106" y="136.9">38</text>
<text x="97.1" y="139.4">39</text>
<text x="106" y="139.4">40</text>
<text x="177.1" y="159.8">1</text>
<text x="253.3" y="159.8">1</text>
<text x="182.2" y="162.3">3</text>
<text x="258.4" y="162.3">3</text>
<text x="238.5" y="184.9" transform="rotate(-90 238.5 184.9)">3</text>
<text x="94.5" y="187.7">4</text>
<text x="94.5" y="190.2">1</text>
<text x="107.2" y="190.2">3</text>
<text x="141.5" y="187.7">6</text>
<text x="234.6" y="187.7">1</text>
<text x="94.5" y="192.8">6</text>
<text x="107.2" y="192.8">7</text>
<text x="126.3" y="195.3">3</text>
<text x="141.5" y="192.8">5</text>
</g>
</svg>
